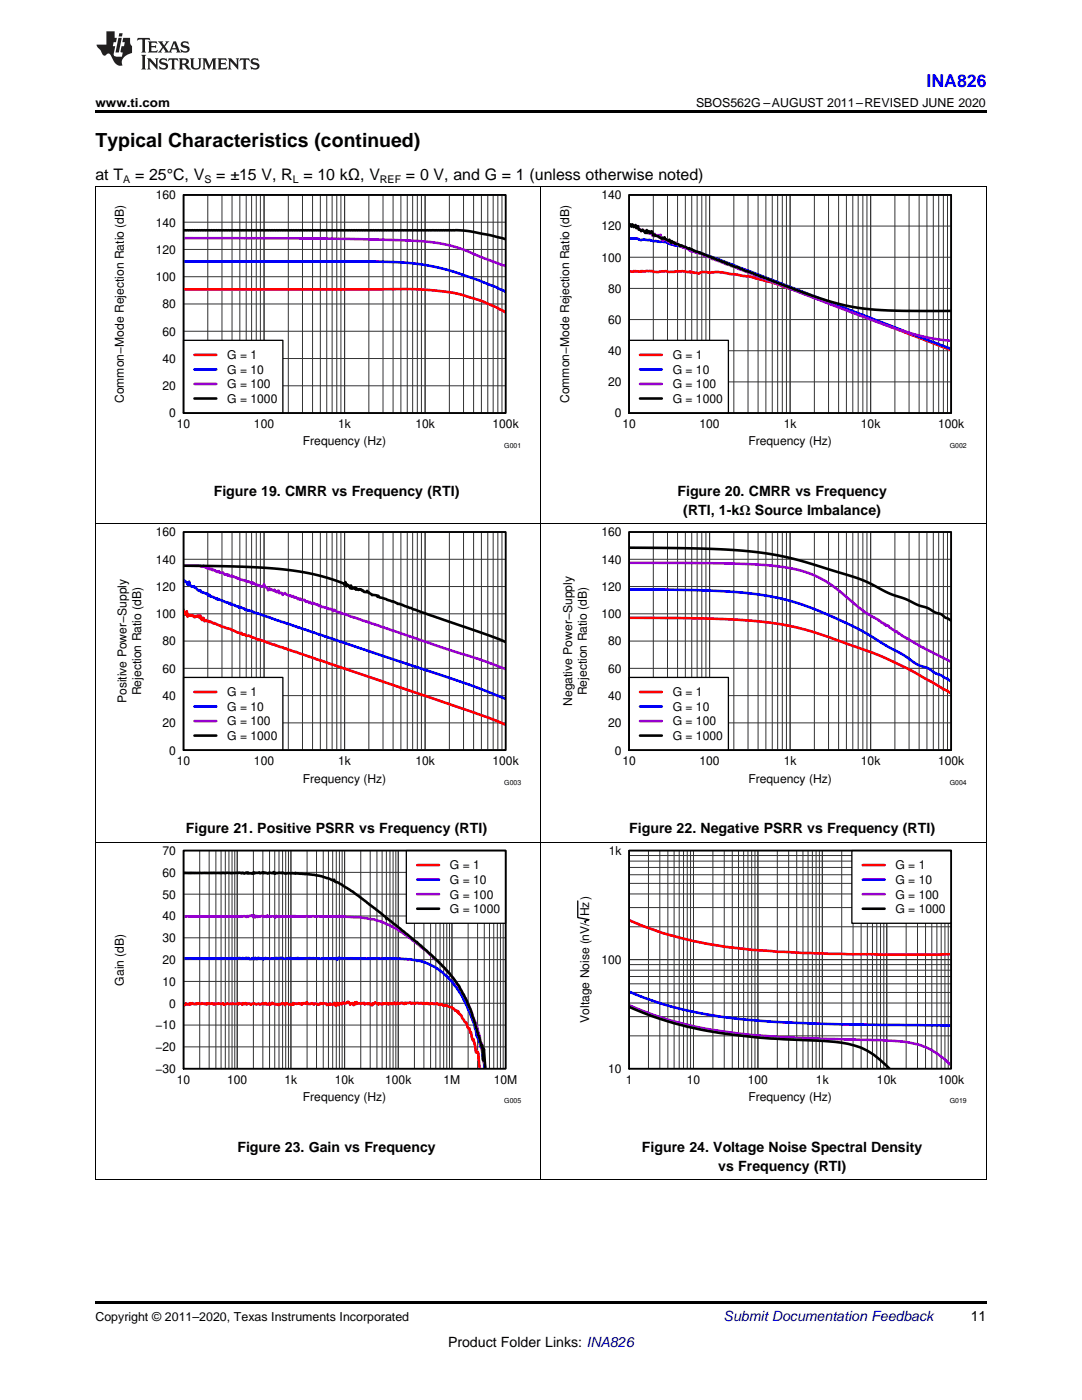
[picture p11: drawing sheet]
<svg xmlns="http://www.w3.org/2000/svg" width="216mm" height="279mm" viewBox="0 0 216 279" stroke-linecap="round" stroke-linejoin="round" font-family="sans-serif">
<path d="M19 259.7h177.8v.5h-177.8z" fill="#000"/>
<path d="M19.1 168.1v67.3M107.9 168.1v67.3M196.8 168.1v67.3M19 235.3h177.8" fill="none" stroke="#000" stroke-width=".2"/>
<path d="M36.6 169.7h64.3v43.6h-64.3z" fill="none" stroke="#000" stroke-width=".26"/>
<g fill="none" stroke="#333" stroke-width=".2">
<path d="M36.6 169.7h64.3v43.6h-64.3zM36.6 178.5h64.3M36.6 174.1h64.3M39.9 169.7v43.6M41.7 169.7v43.6M43.1 169.7v43.6M44.1 169.7v43.6M45 169.7v43.6M45.7 169.7v43.6M46.3 169.7v43.6M46.8 169.7v43.6M47.3 169.7v43.6"/>
<path d="M50.6 169.7v43.6M52.4 169.7v43.6M53.8 169.7v43.6M54.8 169.7v43.6M55.7 169.7v43.6M56.4 169.7v43.6M57 169.7v43.6M57.6 169.7v43.6M58 169.7v43.6M61.3 169.7v43.6M63.2 169.7v43.6M64.5 169.7v43.6"/>
<path d="M65.5 169.7v43.6M66.4 169.7v43.6M67.1 169.7v43.6M67.7 169.7v43.6M68.3 169.7v43.6M68.8 169.7v43.6M72 169.7v43.6M73.9 169.7v43.6M75.2 169.7v43.6M76.2 169.7v43.6M77.1 169.7v43.6M77.8 169.7v43.6"/>
<path d="M78.4 169.7v43.6M79 169.7v43.6M79.5 169.7v43.6M82.7 169.7v43.6M84.6 169.7v43.6M85.9 169.7v43.6M87 169.7v43.6M87.8 169.7v43.6M88.5 169.7v43.6M89.1 169.7v43.6M89.7 169.7v43.6M90.2 169.7v43.6"/>
<path d="M93.4 169.7v43.6M95.3 169.7v43.6M96.6 169.7v43.6M97.7 169.7v43.6M98.5 169.7v43.6M99.2 169.7v43.6M99.9 169.7v43.6M100.4 169.7v43.6M36.6 195.9h64.3M36.6 191.5h64.3M36.6 187.2h64.3M36.6 182.8h64.3"/>
<path d="M36.6 208.9h64.3M36.6 204.6h64.3M36.6 200.2h64.3"/>
</g>
<path d="M36.6 200.7l.5-.5 .2 .2 .3 .1 .2-.2 .1 .2 .2-.3 .1 .2 .2-.2 .2 .2h.3l.1-.1 .2 .1 .5-.2a.41 .41 0 0 0 .6 0l.7 .2 .1-.1 .2 .2 .3-.3 .3 .1h.5l.2 .2 .1-.2 .2 .1 .5-.1 .8 .1 .3-.2 .2 .3 .8-.3 .1 .2 .7-.1 .1 .1 .2-.1 .3 .1a.42 .42 0 0 1 .7 .1l.1-.3 .7 .3 .1-.3 .3 .2 .2-.2 .2 .2 .6-.1 .3 .2 .5-.2 .5 .1 .5-.1a.51 .51 0 0 0 .8-.1l.1 .2 .2-.2 .2 .2 .1-.2 .2 .2 .1-.1 .2 .2 .2-.2 .3 .2 .3-.4 .2 .3h.9l.2 .2 .1-.2h.4l.1-.2 .2 .2 .1-.2 .2 .1 .2 .3 .1-.4h.4l.3 .3 .5-.1 .1 .1 .2-.3 .1 .3 .2-.2h.5a.39 .39 0 0 1 .6 .1l.2-.1 .1 .2 .2-.3 .5 .1 .3-.3 .2 .4h.5l.4-.2 .4 .3 .3-.2 .5 .2h.3l.1-.3 .4 .2 .1-.2 .7 .1 .1 .3 .2-.2 .3 .1 .2-.3 .1 .3h.5l.2-.4 .3 .6 .3-.6 .2 .5 .3-.4 .3 .2 .3-.3 .2 .2h.3l.3-.1 .2-.3 .5 .6 .1-.3h.4l.1 .4 .2-.1 .1-.5 .2 .4 .2-.4 .1 .3h.7l.1-.1 .5-.1 .2 .4 .3-.2 .3 .1 .2-.2 .1 .2 .2-.1 .3 .4 .2-.5 .1 .2 .4-.4 .3 .3 .1-.1 .2 .3 .2-.2 .5 .1 .1-.2 .2 .2 .6-.2 .3 .3 .4-.3 .1 .1 .2-.1 .1 .2 .5-.3 .2 .3h.3l.2-.3 .1 .3 .5-.3h.3l.3 .3 .2-.3 .2 .2 .1-.2h.7l.3 .2a.39 .39 0 0 1 .6 0l.2-.2 .3 .1 .2-.1 .3 .2 .5-.2 .1 .2 .2-.1 .5 .1 .3-.1 .2 .2 .1-.1 .2 .1 .5-.2 .6 .2 .3-.2 .4 .4 .4-.2 .4 .1 .1 .3 .3-.2 .5 .1 .3 .3h.5l.2 .3h.3l.2 .4h.3l.2 .3 .1-.2 .2 .5h.1l.4 .4 .6 1.2 .3 .2 .3 1 .4 .1 .1 .9 .2-.1 .3 1.6 .2-.2 .3 1.2 .1 1.3 .2 .2 .2-.2 .1 .3 .3 3.1" fill="none" stroke="#f00" stroke-width=".52"/>
<path d="M36.6 191.3h4.8l.5-.1 .2 .1 .1-.1 1.3 .1 .5-.1 .2 .2 .1-.2 .2 .2 .5-.1 .3 .1 .8-.2 .6 .1 1.2-.1a.41 .41 0 0 0 .6 0l.2 .1 .5-.1 .1 .1 .2-.1 .5 .2 .6-.2 .2 .2 .1-.3 .3 .3 .4-.3 .1 .2h.7l.1 .2 .2-.3 .2 .1 .1-.1 .2 .1h.6l1.5-.1 .1 .1a1.14 1.14 0 0 1 1.3 0h1l.1-.2 .2 .2 1.1-.1 .2 .1 .1-.2 .2 .2 2.9-.1 4.5 .2 .2-.2 .1 .3 .3-.4 .4 .2h1.7h8.1l4.1 .1 1.2 .2 .1 .2a5.6 5.6 0 0 1 3.1 .9l1.1 .7 1.3 1.1a19.4 19.4 0 0 1 5.3 8.3l.6 1.5 .5 2.4 .3 .7h.2l.3 1.6 .2-.6 .3 3.2 .2-.4 .1 2.1" fill="none" stroke="#00f" stroke-width=".52"/>
<path d="M36.6 183l4.8-.2 1.7 .2 .9-.1 .7 .1 2.4-.2 .5 .2 1.1-.2 .5 .2 .1-.2 .2 .2 .8-.3 .3 .4 .2-.4 .1 .4 .3-.3 .2 .2 .8-.2h.3l.2 .2 .3-.2 .2 .2 .1-.3 .4 .2h1.1l.1 .2 .2-.3 .2 .2h.6l.5-.1 .5 .1 .1-.2 1.2 .2 .3-.2 .1 .1 .2-.1 .8 .2 1.6-.2 5.8 .1a.43 .43 0 0 0 .6-.1l.2 .2 .2-.2 .6 .2 3.1 .1 2.8 .4 1.3 .3 2.3 1 2.2 1.4 2.9 2.1 3.9 3.3 2.9 3.1a26.6 26.6 0 0 1 4.6 8.9l.2 .2 1 3.1 .1 1.8 .2-.6 .1 1.9h.2l.2 2.1 .1 .2 .1 1" fill="none" stroke="#9400d3" stroke-width=".52"/>
<path d="M36.6 174.3l.2-.1 7.2 .1 .5-.1 1.6 .1 1.6-.2 .5 .2 .2-.1a.52 .52 0 0 0 .8-.1l.1 .2 .2-.2 .1 .2 .7 .1h.1l.2-.3 .2 .2 .1-.1 .8-.1 .2 .2 .5-.2 .1 .2 .2-.2 .8 .3 .3-.2h.7l.1-.2 .2 .4 .1-.2 .8-.1 .5 .2 .2-.2 .5 .3 .6-.2 1.3 .1 .2-.1 1.1 .2h1.1l2.9 .5 2.1 .7 .3 .1 .2-.1 .1 .3 1.5 .7 3.7 2.5 4.8 3.8 .3 .5 .2-.1 5 4.1 .9 .6 4.4 4 2.2 2.4a25.6 25.6 0 0 1 4.7 8.8l.9 3.4 .2 .2 .5 2 .1-.2 .2 3 .2-2.3 .2 4" fill="none" stroke="#000" stroke-width=".52"/>
<path d="M81.1 169.7h19.8v14.6h-19.8z" fill="#fff"/>
<path d="M81.1 169.7h19.8v14.6h-19.8zM115.3 179.8v3.3l2.2 .4-.8 .4 .1 .3M125.5 169.7h64.3v43.6h-64.3z" fill="none" stroke="#000" stroke-width=".26"/>
<path d="M83.3 172.6h4.3M125.5 183.6a77.4 77.4 0 0 0 27 6.1 460.4 460.4 0 0 0 37.3 .7" fill="none" stroke="#f00" stroke-width=".52"/>
<path d="M83.3 175.6h4.3M125.5 197.9a83.1 83.1 0 0 0 28.3 6l14.2 .5 21.8 .3" fill="none" stroke="#00f" stroke-width=".52"/>
<path d="M83.3 178.5h4.3M125.5 200.6a75.9 75.9 0 0 0 25.7 6l6.5 .5 15.4 .4a47.8 47.8 0 0 1 10.3 1 14.2 14.2 0 0 1 6.4 4.1" fill="none" stroke="#9400d3" stroke-width=".52"/>
<path d="M83.3 181.4h4.3M125.5 200.9a77.8 77.8 0 0 0 25.7 6.2l7.7 .4a55.4 55.4 0 0 1 11.6 1.2 15.2 15.2 0 0 1 7 4.6" fill="none" stroke="#000" stroke-width=".52"/>
<path d="M36.6 169.7h64.3v43.6h-64.3z" fill="none" stroke="#000" stroke-width=".35"/>
<g fill="none" stroke="#333" stroke-width=".2">
<path d="M125.5 169.7h64.3v43.6h-64.3zM125.5 178.4h64.3M125.5 176.3h64.3M125.5 174.6h64.3M125.5 173.1h64.3M125.5 171.9h64.3M125.5 170.7h64.3M129.4 169.7v43.6M131.7 169.7v43.6M133.3 169.7v43.6M134.5 169.7v43.6M135.5 169.7v43.6"/>
<path d="M136.4 169.7v43.6M137.1 169.7v43.6M137.8 169.7v43.6M138.4 169.7v43.6M142.2 169.7v43.6M144.5 169.7v43.6M146.1 169.7v43.6M147.4 169.7v43.6M148.4 169.7v43.6M149.2 169.7v43.6M150 169.7v43.6M150.6 169.7v43.6"/>
<path d="M151.2 169.7v43.6M155.1 169.7v43.6M157.4 169.7v43.6M159 169.7v43.6M160.2 169.7v43.6M161.2 169.7v43.6M162.1 169.7v43.6M162.8 169.7v43.6M163.5 169.7v43.6M164.1 169.7v43.6M168 169.7v43.6M170.2 169.7v43.6"/>
<path d="M171.8 169.7v43.6M173.1 169.7v43.6M174.1 169.7v43.6M175 169.7v43.6M175.7 169.7v43.6M176.4 169.7v43.6M176.9 169.7v43.6M180.8 169.7v43.6M183.1 169.7v43.6M184.7 169.7v43.6M185.9 169.7v43.6M186.9 169.7v43.6"/>
<path d="M187.8 169.7v43.6M188.5 169.7v43.6M189.2 169.7v43.6M125.5 198.1h64.3M125.5 196.3h64.3M125.5 194.9h64.3M125.5 193.6h64.3M125.5 192.5h64.3M125.5 191.5h64.3M125.5 185h64.3M125.5 181.1h64.3M125.5 206.7h64.3"/>
<path d="M125.5 202.9h64.3M125.5 200.2h64.3"/>
</g>
<path d="M170 169.7h19.8v14.6h-19.8z" fill="#fff"/>
<path d="M36.6 106.2h64.3v43.5h-64.3zM170 169.7h19.8v14.6h-19.8z" fill="none" stroke="#000" stroke-width=".26"/>
<path d="M36.6 121.7l.2 .9 .3 .1 .2-.7 .1 1.1 .2-.5 .3 .3 .2-.2 .3 .2 .2-.1 .3 .4 .1-.2 .2 .1 .2-.2 .1 .2 .2-.3 .1 .5 .2-.4 .3 .9 .2-.5 .3 .7 .3-.3 .3 .3 .2-.1 .2 .2h.3l.5 .3 .1-.1 1.5 .7 1.9 .6 .2 .2 1.3 .5 .4 .1 .2-.1 .2 .4 .4-.1 .4 .3h.8l1.2 .7h.7l2.4 1 2.2 .6 .2 .2h.3l.5 .3 1.6 .4 33.6 11.4 5.1 1.9 3.1 1.3M172.2 172.6h4.3" fill="none" stroke="#f00" stroke-width=".52"/>
<path d="M36.6 115.8l.7 .4 .1 .5 .2-.1 .1-.5 .2 .7 .3 .3 .5-.1 .2 .3 .1-.1 .7 .7 .3-.1 .2 .4 1.1 .3 .3 .3 .2-.1 .1 .3 .7 .2 .6 .4 .2-.2 .1 .3 .2-.1 1.3 .6h.5l.3 .3 .1-.2 .2 .4h.6l.4 .3h.5l.1 .3 .3-.2 1.5 .8a1.85 1.85 0 0 1 1.4 .4l42.6 14.3 7.4 2.9M172.2 175.6h4.3" fill="none" stroke="#00f" stroke-width=".52"/>
<path d="M36.6 112.9h3.4a.38 .38 0 0 0 .6 0l.2 .3 .6 .3 .4-.1 .1 .2 .3-.1 .2 .3 .2-.1 .3 .1 .3 .3 .2-.1 .1 .2 .2-.2 .3 .3 .5-.1 .3 .5 .5-.1 .2 .3 .1-.2 .3 .3 .4-.1 .1 .2 .8 .1 .2 .3 .3-.1 .3 .3 .8 .1 .2 .2 .5 .1 .1-.1 .5 .2 .2 .3 .1-.3 .5 .4 1 .3a.4 .4 0 0 0 .6 0l.2-.3 .3 .6 .3 .2 .2 .4 .3-.4 .2 .3h.3l.3 .2 .2-.2 .1 .4 .4 .1 .1-.3h.2l.1 .5h.5l.2 .3 .5-.4 .1 .3 .7 .4 .3-.2 .2 .3 .3-.2 .1 .4 .2-.2 .3 .2 .3 .3 .2-.1 .2 .1 .1-.1 .3 .2h.5l.3 .4h.5l.2 .2 .2-.2 .3 .4 .3-.2 .2 .2 .8 .2 .1 .2h.3l.4 .3h.8l.1 .2 1.2 .3 .1 .3 .2-.3a6.9 6.9 0 0 0 2.7 1l1.1 .5 2.8 .9 14.7 5.1 7.3 2.2 5.6 2.1M172.2 178.5h4.3" fill="none" stroke="#9400d3" stroke-width=".52"/>
<path d="M36.6 112.9l10.1 .1 6.5 .3 5.3 .6 5 .9 4.3 1.3 .8 .4 .2 .3 .1-.6 .2 .8 .1-.4 .4 .4 .1-.1 .2 .5 .1-.6 .2 .7 .2-.2 .3 .2 .1-.3 .2 .5 .2-.2 .3 .2 .3-.1 .2 .1h.1l.2 .2h.2l.1 .2 .5 .1 .2-.3 .1 .3h.2l.6 .6h1l.1 .3 .2-.2 .2 .3 2.5 .9 .2-.1 1 .5h.3l2.4 .9 .3 .2 13.7 4.7 4.8 1.8M172.2 181.4h4.3" fill="none" stroke="#000" stroke-width=".52"/>
<path d="M125.5 169.7h64.3v43.6h-64.3z" fill="none" stroke="#000" stroke-width=".35"/>
<path d="M19.1 104.5v63.6M107.9 104.5v63.6M196.8 104.5v63.6M19 168h177.8" fill="none" stroke="#000" stroke-width=".2"/>
<g fill="none" stroke="#333" stroke-width=".2">
<path d="M36.6 106.2h64.3v43.5h-64.3zM36.6 117.1h64.3M36.6 111.6h64.3M41.5 106.2v43.5M44.3 106.2v43.5M46.3 106.2v43.5M47.9 106.2v43.5M49.1 106.2v43.5M50.2 106.2v43.5M51.1 106.2v43.5M52 106.2v43.5M52.7 106.2v43.5"/>
<path d="M57.5 106.2v43.5M60.4 106.2v43.5M62.4 106.2v43.5M63.9 106.2v43.5M65.2 106.2v43.5M66.3 106.2v43.5M67.2 106.2v43.5M68 106.2v43.5M68.8 106.2v43.5M73.6 106.2v43.5M76.4 106.2v43.5M78.4 106.2v43.5"/>
<path d="M80 106.2v43.5M81.3 106.2v43.5M82.3 106.2v43.5M83.3 106.2v43.5M84.1 106.2v43.5M84.8 106.2v43.5M89.7 106.2v43.5M92.5 106.2v43.5M94.5 106.2v43.5M96.1 106.2v43.5M97.3 106.2v43.5M98.4 106.2v43.5"/>
<path d="M99.3 106.2v43.5M100.2 106.2v43.5M36.6 138.8h64.3M36.6 133.4h64.3M36.6 127.9h64.3M36.6 122.5h64.3M36.6 144.3h64.3"/>
</g>
<path d="M36.6 135.2h19.8v14.5h-19.8z" fill="#fff"/>
<path d="M125.5 106.2h64.3v43.5h-64.3zM36.6 135.2h19.8v14.5h-19.8z" fill="none" stroke="#000" stroke-width=".26"/>
<path d="M38.8 138.1h4.4M125.5 123.3l13 .1 8.7 .3 6.4 .6 5.3 .9 5 1.5 11.9 4.3 6.1 2.9 4.5 2.5 1.8 1.2 .8 .2 .8 .6" fill="none" stroke="#f00" stroke-width=".52"/>
<path d="M125.5 117.6l12.6 .2 8.2 .3 5.4 .6 5 1 5.8 1.8 7.2 3.2 2.9 1.6 8.8 5.2a8.9 8.9 0 0 0 3.9 1.9 7.5 7.5 0 0 0 2.7 1.5l.5 .4h.5l.2 .3 .6 .4M38.8 141h4.4" fill="none" stroke="#00f" stroke-width=".52"/>
<path d="M125.5 112.3l23.2 .3 6.2 .4 4.2 .7 3.2 1.1 2.8 1.4 2.2 1.6 4.8 4 3.1 1.8 .8 .7 .3 .1 .2 .2 .1-.1 .2 .4 .1-.1a.55 .55 0 0 1 .7 .5l1.1 .8 .3-.1 .2 .4 3.2 1.7 1.3 .9 6.1 3.1M38.8 143.9h4.4" fill="none" stroke="#9400d3" stroke-width=".52"/>
<path d="M125.5 109.3l11.4 .1 7.6 .3 6.3 .5 4.8 .7 5 1.2 10.6 3.3 2.2 .9 3.9 2 3.5 1.3 2.7 1.3a7.7 7.7 0 0 1 3.2 1.4l1 .2 1 .8 1.1 .6M38.8 146.8h4.4" fill="none" stroke="#000" stroke-width=".52"/>
<path d="M36.6 106.2h64.3v43.5h-64.3z" fill="none" stroke="#000" stroke-width=".35"/>
<g fill="none" stroke="#333" stroke-width=".2">
<path d="M125.5 106.2h64.3v43.5h-64.3zM125.5 117.1h64.3M125.5 111.6h64.3M130.4 106.2v43.5M133.2 106.2v43.5M135.2 106.2v43.5M136.8 106.2v43.5M138 106.2v43.5M139.1 106.2v43.5M140 106.2v43.5M140.9 106.2v43.5M141.6 106.2v43.5"/>
<path d="M146.4 106.2v43.5M149.3 106.2v43.5M151.3 106.2v43.5M152.8 106.2v43.5M154.1 106.2v43.5M155.2 106.2v43.5M156.1 106.2v43.5M156.9 106.2v43.5M157.7 106.2v43.5M162.5 106.2v43.5M165.3 106.2v43.5M167.3 106.2v43.5"/>
<path d="M168.9 106.2v43.5M170.2 106.2v43.5M171.2 106.2v43.5M172.2 106.2v43.5M173 106.2v43.5M173.7 106.2v43.5M178.6 106.2v43.5M181.4 106.2v43.5M183.4 106.2v43.5M185 106.2v43.5M186.2 106.2v43.5M187.3 106.2v43.5"/>
<path d="M188.2 106.2v43.5M189.1 106.2v43.5M125.5 138.8h64.3M125.5 133.4h64.3M125.5 127.9h64.3M125.5 122.5h64.3M125.5 144.3h64.3"/>
</g>
<path d="M125.5 135.2h19.8v14.5h-19.8z" fill="#fff"/>
<path d="M36.6 38.9h64.3v43.5h-64.3zM125.5 135.2h19.8v14.5h-19.8z" fill="none" stroke="#000" stroke-width=".26"/>
<path d="M36.6 57.7h44.7l3.8 .1 4.5 .5 2.6 .6 4 1.2 4.7 2.2M127.7 138.1h4.4" fill="none" stroke="#f00" stroke-width=".52"/>
<path d="M36.6 52.2h37.3l8.2 .3 4.2 .6 4 1.1 5.1 1.7 5.5 2.3M127.7 141h4.4" fill="none" stroke="#00f" stroke-width=".52"/>
<path d="M36.6 47.5l30.4 .1 17.7 .6 3.5 .4 3.1 .8 9.6 3.7M127.7 143.9h4.4" fill="none" stroke="#9400d3" stroke-width=".52"/>
<path d="M36.6 46l54.5-.1 3 .3 3.9 .8 2.9 .7M127.7 146.8h4.4" fill="none" stroke="#000" stroke-width=".52"/>
<path d="M125.5 106.2h64.3v43.5h-64.3z" fill="none" stroke="#000" stroke-width=".35"/>
<path d="M19.1 37.2v67.3M107.9 37.2v67.3M196.8 37.2v67.3M19 104.5h177.8" fill="none" stroke="#000" stroke-width=".2"/>
<g fill="none" stroke="#333" stroke-width=".2">
<path d="M36.6 38.9h64.3v43.5h-64.3zM41.5 38.9v43.5M44.3 38.9v43.5M46.3 38.9v43.5M47.9 38.9v43.5M49.1 38.9v43.5M50.2 38.9v43.5M51.1 38.9v43.5M52 38.9v43.5M52.7 38.9v43.5M57.5 38.9v43.5M60.4 38.9v43.5"/>
<path d="M62.4 38.9v43.5M63.9 38.9v43.5M65.2 38.9v43.5M66.3 38.9v43.5M67.2 38.9v43.5M68 38.9v43.5M68.8 38.9v43.5M73.6 38.9v43.5M76.4 38.9v43.5M78.4 38.9v43.5M80 38.9v43.5M81.3 38.9v43.5"/>
<path d="M82.3 38.9v43.5M83.3 38.9v43.5M84.1 38.9v43.5M84.8 38.9v43.5M89.7 38.9v43.5M92.5 38.9v43.5M94.5 38.9v43.5M96.1 38.9v43.5M97.3 38.9v43.5M98.4 38.9v43.5M99.3 38.9v43.5M100.2 38.9v43.5"/>
<path d="M36.6 55.2h64.3M36.6 49.8h64.3M36.6 44.3h64.3M36.6 77h64.3M36.6 71.6h64.3M36.6 66.1h64.3M36.6 60.7h64.3"/>
</g>
<path d="M36.6 67.9h19.8v14.5h-19.8z" fill="#fff"/>
<path d="M125.5 38.9h64.3v43.5h-64.3zM36.6 67.9h19.8v14.5h-19.8z" fill="none" stroke="#000" stroke-width=".26"/>
<path d="M125.5 54.2l4.5-.1a6.3 6.3 0 0 0 2.9 0l.3 .2h1.3l1.6-.2 1.3 .2 .2-.1 .1 .1 .2-.1 .2 .2 1.4 .2 .6-.4 1.7 .2 1.1-.1h1.3l1.7 .4 3.4 .4 4.2 1.1 8.5 3 27.8 10.7M38.8 70.8h4.4" fill="none" stroke="#f00" stroke-width=".52"/>
<path d="M125.5 47.6h1.6a1.47 1.47 0 0 0 1.5 .2l.9 .1 1.6 .3a6 6 0 0 1 2.9 .6l2.8 .7a1.65 1.65 0 0 1 1.3 .7l.3-.2a1.09 1.09 0 0 0 1.3 .4l.3 .3 1 .2 2.7 1 46.1 17.7M38.8 73.7h4.4" fill="none" stroke="#00f" stroke-width=".52"/>
<path d="M125.5 44.9l.2-.2 .3 .5 .2-.4 .3 .5 .3-.4 .2 .6 .3-.4 .2 .7h.3l.1 .3 .4-.2 .3 .3 .3-.1 .2 .4 .1-.2 .3 .3 .2-.2h.2l.3 .6 .1-.4 .2 .6 .2-.5 .1 .3 .3 .1 .2-.2 .2 .4h.1l.2-.5 .5 1.2 .1-.3h.4l.3 .1 .1 .4 .2-.2 .2 .4 .1-.2 .7 .4h.3l.1-.2 .4 .5 .6 .1 .5 .4 .2-.2 .4 .4 .2-.1 .8 .6h.5l.1 .2 .4-.2 .1 .3 .5 .2 .6 .1 .5 .4 .2-.1 1.3 .7 1.4 .4 2.4 1h.4l4.8 2 25.2 9.6 4.7 1.6 2.7 .7 2.7 .6 3.4 .4M38.8 76.6h4.4" fill="none" stroke="#9400d3" stroke-width=".52"/>
<path d="M125.5 44.9l.2-.2 .3 .5 .2-.4 .3 .5 .3-.4 .2 .6 .3-.4 .2 .7h.3l.1 .3 .4-.2 .4 .6 .4-.6 .1 .6 .2-.4 .3 .4 .3-.4 .3 .9 .2-.2 .3 .3 .7 .1 .5 .4 .1-.2 .3 .2 .2-.3 .2 .5 .6 .3 .2-.3 .3 .6 .1-.3 .2 .3 .2-.1 .3 .4h.6l.3 .4 .2-.2 1.5 .7 .3-.1 .8 .5 2.1 .7 3.5 1.5 .5 .1 .3 .2h.2l.1 .2h.3l1.2 .5 .6 .1 4.7 2 10.4 3.8 4.7 1.4 4.2 .9 3.7 .4 5.4 .2h9.5M38.8 79.5h4.4" fill="none" stroke="#000" stroke-width=".52"/>
<path d="M36.6 38.9h64.3v43.5h-64.3z" fill="none" stroke="#000" stroke-width=".35"/>
<g fill="none" stroke="#333" stroke-width=".2">
<path d="M125.5 38.9h64.3v43.5h-64.3zM130.4 38.9v43.5M133.2 38.9v43.5M135.2 38.9v43.5M136.8 38.9v43.5M138 38.9v43.5M139.1 38.9v43.5M140 38.9v43.5M140.9 38.9v43.5M141.6 38.9v43.5M146.4 38.9v43.5M149.3 38.9v43.5"/>
<path d="M151.3 38.9v43.5M152.8 38.9v43.5M154.1 38.9v43.5M155.2 38.9v43.5M156.1 38.9v43.5M156.9 38.9v43.5M157.7 38.9v43.5M162.5 38.9v43.5M165.3 38.9v43.5M167.3 38.9v43.5M168.9 38.9v43.5M170.2 38.9v43.5"/>
<path d="M171.2 38.9v43.5M172.2 38.9v43.5M173 38.9v43.5M173.7 38.9v43.5M178.6 38.9v43.5M181.4 38.9v43.5M183.4 38.9v43.5M185 38.9v43.5M186.2 38.9v43.5M187.3 38.9v43.5M188.2 38.9v43.5M189.1 38.9v43.5"/>
<path d="M125.5 57.6h64.3M125.5 51.3h64.3M125.5 45.1h64.3M125.5 76.2h64.3M125.5 70h64.3M125.5 63.8h64.3"/>
</g>
<path d="M125.5 67.9h19.8v14.5h-19.8z" fill="#fff"/>
<path d="M125.5 67.9h19.8v14.5h-19.8z" fill="none" stroke="#000" stroke-width=".26"/>
<path d="M127.7 70.8h4.4" fill="none" stroke="#f00" stroke-width=".52"/>
<path d="M127.7 73.7h4.4" fill="none" stroke="#00f" stroke-width=".52"/>
<path d="M127.7 76.6h4.4" fill="none" stroke="#9400d3" stroke-width=".52"/>
<path d="M127.7 79.5h4.4" fill="none" stroke="#000" stroke-width=".52"/>
<path d="M125.5 38.9h64.3v43.5h-64.3z" fill="none" stroke="#000" stroke-width=".35"/>
<path d="M19 37.2h177.8" fill="none" stroke="#000" stroke-width=".2"/>
<path d="M19 22h177.8v.5h-177.8z" fill="#000"/>
<g fill="#231f20">
<path d="M27.5 7.6l-.1 .5 .4-.2h.6v.1v2.1l-.2 .4h1l-.3-.4v-2.1l.1-.1h.5l.5 .2-.2-.5zM29.5 8.3l.2 .3v1.5l-.2 .4h1.8l.2-.6a1.04 1.04 0 0 1-1.3 .2v-.7h.6l.3 .2v-.6l-.3 .2h-.6v-.6l.8-.1 .4 .3-.2-.5zM31.5 8.3l.9 1.1-.9 1.1h.8l-.2-.2 .5-.7 .4 .7-.2 .2h1.5l-.1-.2 .1-.4h.9l.1 .4-.2 .2h1l-.3-.3-.7-1.9h-.5l-.9 2-.8-1 .9-1h-.8l.1 .3-.3 .5-.4-.6 .2-.2zM34.7 8.6l.4 1h-.7zM36.3 8.4a.63 .63 0 0 0-.2 .7 .63 .63 0 0 0 .6 .4l.6 .2 .1 .2a.75 .75 0 0 1-.7 .4 .75 .75 0 0 1-.6-.5l.1 .7 .1-.1a1.11 1.11 0 0 0 1.5-.6 1.13 1.13 0 0 0-1.2-.8l-.1-.4a1.04 1.04 0 0 1 1.2 .2l-.2-.5-.1 .1-.5-.2zM28.2 10.9l.2 .4v2.2l-.2 .4h1l-.3-.4v-2.2l.3-.4zM29.3 11.6l.3 .4v1.5l-.3 .4h.8l-.2-.4v-1.3l1.5 1.7v-1.9l.2-.4h-.7l.2 .4v.9l-1.1-1.3zM32 11.8a.62 .62 0 0 0-.2 .7 .62 .62 0 0 0 .6 .4l.6 .1 .1 .3a.76 .76 0 0 1-.7 .3 .76 .76 0 0 1-.6-.4l.1 .7 .1-.1a1.11 1.11 0 0 0 1.5-.6 1.13 1.13 0 0 0-1.2-.8l-.1-.4a1.04 1.04 0 0 1 1.2 .2l-.2-.6-.1 .1-.5-.1zM33.7 11.6l-.2 .6a.61 .61 0 0 1 .8-.3v1.6l-.2 .4h.9l-.2-.4v-1.6a.63 .63 0 0 1 .8 .3l-.2-.6zM35.6 11.6l.3 .4v1.5l-.3 .4h1l-.2-.2v-.8l.5 .2a.76 .76 0 0 0 1.2 .7l-1-1a.58 .58 0 0 0 .6-.5 .58 .58 0 0 0-.5-.6zM36.4 11.9h.1a.45 .45 0 0 1 .5 .1 .45 .45 0 0 1 .1 .5l-.7 .2zM37.9 11.6l.2 .2a2.17 2.17 0 0 0 .3 1.9 .99 .99 0 0 0 1.6-.6v-1.1l.2-.4h-.7l.2 .2a1.92 1.92 0 0 1-.2 1.8 .6 .6 0 0 1-.9-.5v-1.1l.2-.4zM40.4 11.6l.2 .4v1.5l-.2 .4h.7l-.2-.4v-1.4l.8 1.8 .8-1.8v1.4l-.2 .4h.9l-.2-.4v-1.5l.2-.4h-.8l-.6 1.5-.6-1.5zM43.4 11.6l.2 .4v1.5l-.2 .4h1.8l.2-.6a1.04 1.04 0 0 1-1.3 .1v-.6h.5l.4 .2v-.6l-.4 .2h-.5v-.7h.8l.3 .3-.1-.6zM45.5 11.6l.2 .4v1.5l-.2 .4h.7l-.2-.4v-1.3l1.5 1.7v-1.9l.2-.4h-.7l.2 .4v.9l-1.1-1.3zM47.9 11.6l-.1 .6a.61 .61 0 0 1 .8-.3v1.6l-.3 .4h1l-.3-.4 .1-1.6a.63 .63 0 0 1 .7 .3l-.1-.6zM50.2 11.8a.62 .62 0 0 0-.2 .7 .62 .62 0 0 0 .6 .4l.6 .1 .2 .3a.76 .76 0 0 1-.8 .3 .76 .76 0 0 1-.6-.4l.1 .7 .2-.1a1.11 1.11 0 0 0 1.5-.6 1.13 1.13 0 0 0-1.3-.8l-.1-.4a1.04 1.04 0 0 1 1.2 .2l-.1-.6-.2 .1-.5-.1z"/>
<path d="M21.2 6.3v2.6h-1.9l.1 .4 .7 .9a.91 .91 0 0 0 1 .8 .56 .56 0 0 1 .5-.3 .56 .56 0 0 1 .5 .3l.4 .8a1.53 1.53 0 0 0 1.9 1.2 1.54 1.54 0 0 1 1-2.1l.9-.3v-1.4a1.52 1.52 0 0 1-.3-1.6h-1.4l-.2 .8h.5l-.2 .8h-.4l-.2 1v.2l.4 .1-.2 .8a1.93 1.93 0 0 1-1.6-.3l.3-1.8h-.5l.2-.8h.4l.2-.8h-.4v-1.3zM23.6 7.6l-.6 2.9h.7l.6-2.9zM23.8 6.6l-.1 .7h.6l.2-.7z"/>
</g>
<text font-size="3.9" x="19" y="29.3">Typical Characteristics (continued)</text>
<text font-size="3.5" fill="#00f" x="184.9" y="17.3">INA826</text>
<g font-size="3.2">
<text x="19" y="36">at T</text>
<text x="27" y="36">= 25°C, V</text>
<text x="43.1" y="36">= ±15 V, R = 10 kΩ, V</text>
<text x="81" y="36">= 0 V, and G = 1 (unless otherwise noted)</text>
</g>
<g font-size="2.8">
<text x="42.7" y="99.1">Figure 19. CMRR vs Frequency (RTI)</text>
<text x="135.2" y="99.1">Figure 20. CMRR vs Frequency</text>
<text x="136.3" y="102.8">(RTI, 1-kΩ Source Imbalance)</text>
<text x="37.1" y="166.3">Figure 21. Positive PSRR vs Frequency (RTI)</text>
<text x="125.6" y="166.3">Figure 22. Negative PSRR vs Frequency (RTI)</text>
<text x="47.4" y="229.9">Figure 23. Gain vs Frequency</text>
<text x="128.1" y="229.9">Figure 24. Voltage Noise Spectral Density</text>
<text x="143.3" y="233.6">vs Frequency (RTI)</text>
<text x="193.7" y="263.6">11</text>
<text x="89.4" y="268.9">Product Folder Links: INA826</text>
</g>
<text font-size="2.8" fill="#0000c8" x="144.4" y="263.6">Submit Documentation Feedback</text>
<g font-size="2.5">
<text x="19" y="21.4">www.ti.com</text>
<text x="138.9" y="21.4">SBOS562G –AUGUST 2011–REVISED JUNE 2020</text>
<text x="19" y="263.6">Copyright © 2011–2020, Texas Instruments Incorporated</text>
</g>
<g font-size="2.4">
<text x="31.1" y="39.8">160</text>
<text x="120" y="39.8">140</text>
<text x="31.1" y="45.2">140</text>
<text x="120" y="46">120</text>
<text x="31.1" y="50.6">120</text>
<text x="120" y="52.2">100</text>
<text x="31.1" y="56.1">100</text>
<text x="121.3" y="58.4">80</text>
<text x="32.4" y="61.5">80</text>
<text x="121.3" y="64.6">60</text>
<text x="32.4" y="67">60</text>
<text x="45.3" y="71.7">G = 1</text>
<text x="121.3" y="70.9">40</text>
<text x="134.2" y="71.7">G = 1</text>
<text x="32.4" y="77.9">20</text>
<text x="32.4" y="72.4">40</text>
<text x="45.3" y="74.6">G = 10</text>
<text x="45.3" y="77.5">G = 100</text>
<text x="121.3" y="77.1">20</text>
<text x="134.2" y="74.6">G = 10</text>
<text x="134.2" y="77.5">G = 100</text>
<text x="24.7" y="80.5" transform="rotate(-90 24.7 80.5)">Common−Mode Rejection Ratio (dB)</text>
<text x="33.8" y="83.3">0</text>
<text x="45.3" y="80.4">G = 1000</text>
<text x="113.6" y="80.5" transform="rotate(-90 113.6 80.5)">Common−Mode Rejection Ratio (dB)</text>
<text x="122.7" y="83.3">0</text>
<text x="134.2" y="80.4">G = 1000</text>
<text x="35.3" y="85.4">10</text>
<text x="50.7" y="85.4">100</text>
<text x="60.4" y="88.9">Frequency (Hz)</text>
<text x="67.5" y="85.4">1k</text>
<text x="82.9" y="85.4">10k</text>
<text x="98.3" y="85.4">100k</text>
<text x="124.2" y="85.4">10</text>
<text x="139.6" y="85.4">100</text>
<text x="149.3" y="88.9">Frequency (Hz)</text>
<text x="156.4" y="85.4">1k</text>
<text x="171.8" y="85.4">10k</text>
<text x="187.2" y="85.4">100k</text>
<text x="31.1" y="107">160</text>
<text x="120" y="107">160</text>
<text x="31.1" y="112.5">140</text>
<text x="120" y="112.5">140</text>
<text x="31.1" y="117.9">120</text>
<text x="120" y="117.9">120</text>
<text x="31.1" y="123.4">100</text>
<text x="120" y="123.4">100</text>
<text x="32.4" y="128.8">80</text>
<text x="121.3" y="128.8">80</text>
<text x="32.4" y="134.3">60</text>
<text x="121.3" y="134.3">60</text>
<text x="25.3" y="140.3" transform="rotate(-90 25.3 140.3)">Positive Power−Supply</text>
<text x="28.2" y="138.8" transform="rotate(-90 28.2 138.8)">Rejection Ratio (dB)</text>
<text x="32.4" y="139.7">40</text>
<text x="45.3" y="139">G = 1</text>
<text x="45.3" y="141.9">G = 10</text>
<text x="114.2" y="140.9" transform="rotate(-90 114.2 140.9)">Negative Power−Supply</text>
<text x="117.1" y="138.8" transform="rotate(-90 117.1 138.8)">Rejection Ratio (dB)</text>
<text x="121.3" y="139.7">40</text>
<text x="134.2" y="139">G = 1</text>
<text x="134.2" y="141.9">G = 10</text>
<text x="32.4" y="145.1">20</text>
<text x="45.3" y="144.8">G = 100</text>
<text x="45.3" y="147.7">G = 1000</text>
<text x="121.3" y="145.1">20</text>
<text x="134.2" y="144.8">G = 100</text>
<text x="134.2" y="147.7">G = 1000</text>
<text x="33.8" y="150.6">0</text>
<text x="35.3" y="152.7">10</text>
<text x="50.7" y="152.7">100</text>
<text x="67.5" y="152.7">1k</text>
<text x="82.9" y="152.7">10k</text>
<text x="98.3" y="152.7">100k</text>
<text x="122.7" y="150.6">0</text>
<text x="124.2" y="152.7">10</text>
<text x="139.6" y="152.7">100</text>
<text x="156.4" y="152.7">1k</text>
<text x="171.8" y="152.7">10k</text>
<text x="187.2" y="152.7">100k</text>
<text x="60.4" y="156.2">Frequency (Hz)</text>
<text x="149.3" y="156.2">Frequency (Hz)</text>
<text x="32.4" y="170.6">70</text>
<text x="89.8" y="173.5">G = 1</text>
<text x="121.5" y="170.6">1k</text>
<text x="178.7" y="173.5">G = 1</text>
<text x="32.4" y="179.3">50</text>
<text x="32.4" y="175">60</text>
<text x="89.8" y="176.4">G = 10</text>
<text x="89.8" y="179.3">G = 100</text>
<text x="178.7" y="176.4">G = 10</text>
<text x="178.7" y="179.3">G = 100</text>
<text x="32.4" y="183.7">40</text>
<text x="89.8" y="182.2">G = 1000</text>
<text x="178.7" y="182.2">G = 1000</text>
<text x="32.4" y="188">30</text>
<text x="24.7" y="196.7" transform="rotate(-90 24.7 196.7)">Gain (dB)</text>
<text x="32.4" y="196.7">10</text>
<text x="32.4" y="192.4">20</text>
<text x="120" y="192.4">100</text>
<text x="33.8" y="201.1">0</text>
<text x="31" y="209.8">−20</text>
<text x="31" y="205.4">−10</text>
<text x="117.5" y="204.1" transform="rotate(-90 117.5 204.1)">Voltage Noise (nV/ Hz)</text>
<text x="31" y="214.1">−30</text>
<text x="121.3" y="214.1">10</text>
<text x="35.3" y="216.3">10</text>
<text x="45.3" y="216.3">100</text>
<text x="56.8" y="216.3">1k</text>
<text x="60.4" y="219.7">Frequency (Hz)</text>
<text x="66.8" y="216.3">10k</text>
<text x="76.8" y="216.3">100k</text>
<text x="88.5" y="216.3">1M</text>
<text x="98.5" y="216.3">10M</text>
<text x="124.9" y="216.3">1</text>
<text x="137" y="216.3">10</text>
<text x="149.2" y="216.3">100</text>
<text x="149.3" y="219.7">Frequency (Hz)</text>
<text x="162.8" y="216.3">1k</text>
<text x="175" y="216.3">10k</text>
<text x="187.2" y="216.3">100k</text>
</g>
<g font-size="2.1">
<text x="24.6" y="36.6">A</text>
<text x="40.8" y="36.6">S</text>
<text x="58.4" y="36.6">L</text>
<text x="75.8" y="36.6">REF</text>
</g>
<g font-size="1.4">
<text x="100.6" y="89.3">G001</text>
<text x="189.5" y="89.3">G002</text>
<text x="100.6" y="156.6">G003</text>
<text x="189.5" y="156.6">G004</text>
<text x="100.6" y="220.2">G005</text>
<text x="189.5" y="220.2">G019</text>
</g>
</svg>
